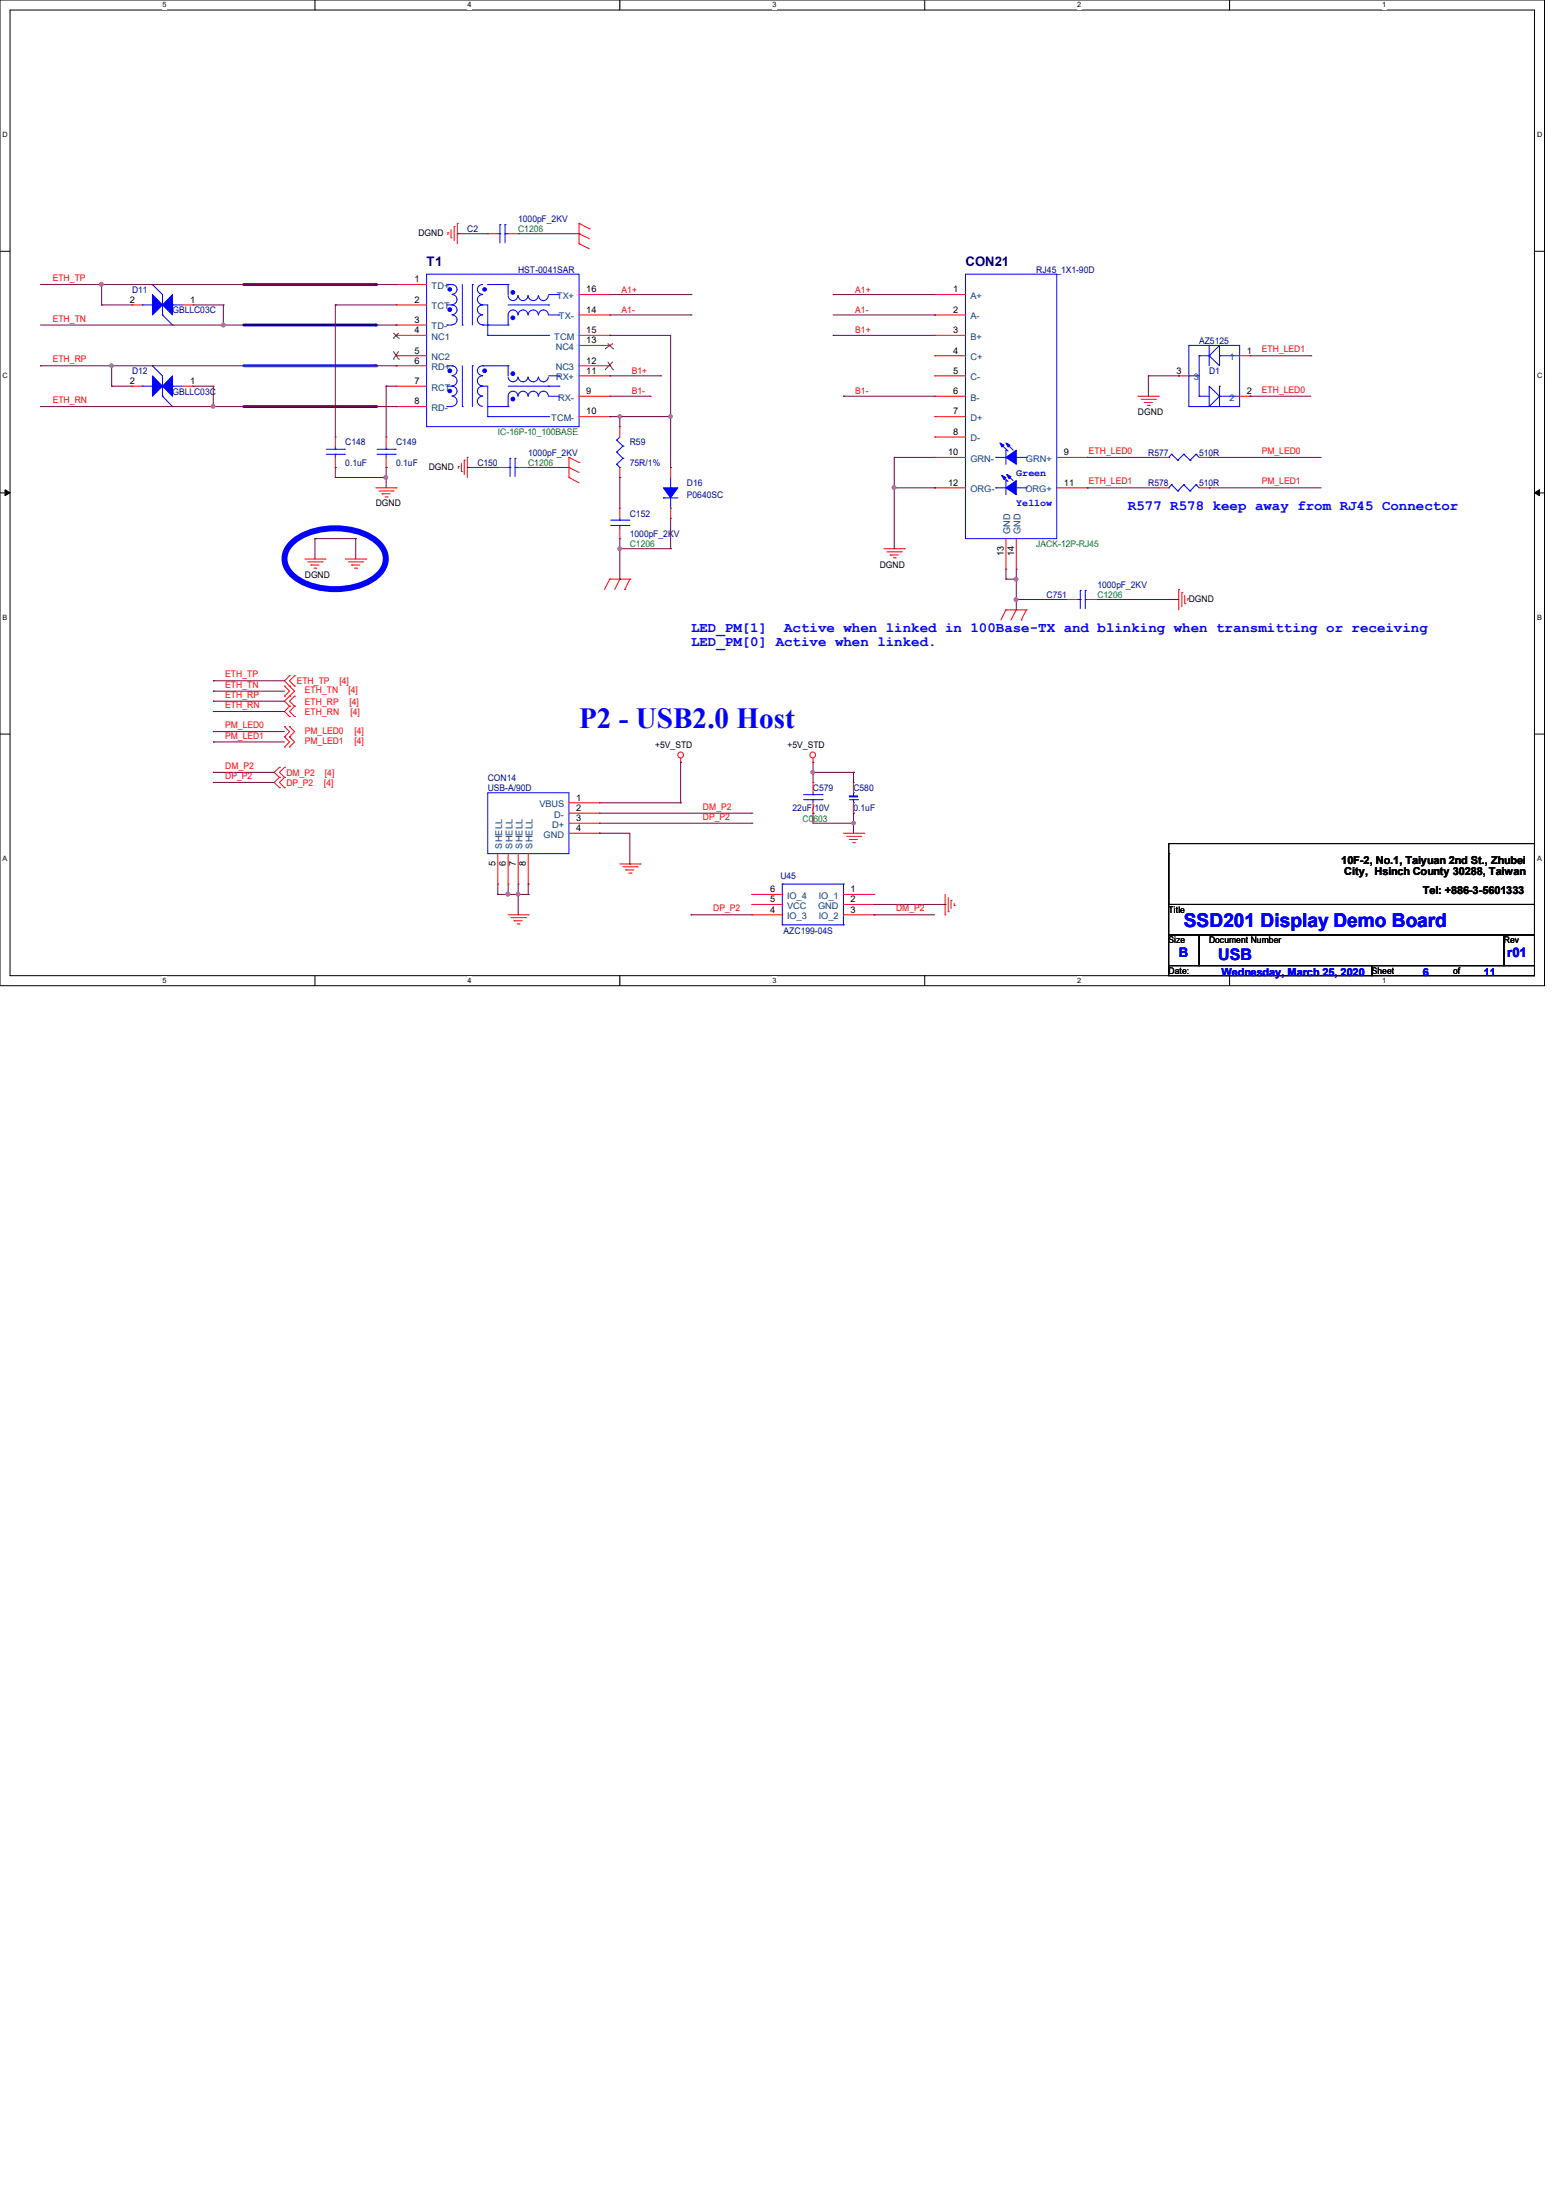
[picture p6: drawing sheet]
<svg xmlns="http://www.w3.org/2000/svg" width="210mm" height="297mm" viewBox="0 0 210 297" stroke-linecap="round" stroke-linejoin="round" font-family="sans-serif">
<path d="M0 0h208.4v133h-208.4zM1.4 1.4h205.7v130.3h-205.7z" fill="none" stroke="#000" stroke-width=".13"/>
<g fill="#fff">
<path d="M21.9 .1h.6v1.1h-.6z"/>
<path d="M21.9 131.8h.6v1.1h-.6z"/>
</g>
<path d="M42.5 0v1.4M42.5 131.7v1.3" fill="none" stroke="#000" stroke-width=".13"/>
<g fill="#fff">
<path d="M63.1 .1h.5v1.1h-.5z"/>
<path d="M63.1 131.8h.5v1.1h-.5z"/>
</g>
<path d="M83.7 0v1.4M83.7 131.7v1.3" fill="none" stroke="#000" stroke-width=".13"/>
<g fill="#fff">
<path d="M104.2 .1h.6v1.1h-.6z"/>
<path d="M104.2 131.8h.6v1.1h-.6z"/>
</g>
<path d="M124.8 0v1.4M124.8 131.7v1.3" fill="none" stroke="#000" stroke-width=".13"/>
<g fill="#fff">
<path d="M145.4 .1h.5v1.1h-.5z"/>
<path d="M145.4 131.8h.5v1.1h-.5z"/>
</g>
<path d="M165.9 0v1.4M165.9 131.7v1.3" fill="none" stroke="#000" stroke-width=".13"/>
<g fill="#fff">
<path d="M186.5 .1h.6v1.1h-.6z"/>
<path d="M186.5 131.8h.6v1.1h-.6z"/>
<path d="M.3 17.6h.8v1.1h-.8z"/>
<path d="M207.4 17.6h.8v1.1h-.8z"/>
<path d="M.3 50.2h.8v1.1h-.8z"/>
<path d="M207.4 50.2h.8v1.1h-.8z"/>
</g>
<path d="M0 33.9h1.4M207.1 33.9h1.3" fill="none" stroke="#000" stroke-width=".13"/>
<g fill="#fff">
<path d="M.3 82.8h.7v1.1h-.7z"/>
<path d="M207.4 82.8h.7v1.1h-.7z"/>
</g>
<path d="M0 66.5h1.4M207.1 66.5h1.3" fill="none" stroke="#000" stroke-width=".13"/>
<path d="M.7 66.1l.7 .4-.7 .4zM207.1 66.5l.7-.4v.8z" fill="#000" stroke="#000" stroke-width=".13"/>
<g fill="#fff">
<path d="M.3 115.3h.7v1.1h-.7z"/>
<path d="M207.4 115.3h.7v1.1h-.7z"/>
</g>
<path d="M0 99.1h1.4M207.1 99.1h1.3" fill="none" stroke="#000" stroke-width=".13"/>
<path d="M32.9 38.4h17.8" fill="none" stroke="#00f" stroke-width=".38"/>
<circle cx="50.7" cy="38.4" r=".19" fill="#00f"/>
<path d="M32.9 43.9h17.8" fill="none" stroke="#00f" stroke-width=".38"/>
<circle cx="50.7" cy="43.9" r=".19" fill="#00f"/>
<path d="M39.2 73.5a8.7 8.7 0 0 1 7.1-2.2 7.6 7.6 0 0 1 5 2.2 2.82 2.82 0 0 1-.5 4.3 9.9 9.9 0 0 1-11.1 0 2.85 2.85 0 0 1-.5-4.3z" fill="none" stroke="#00f" stroke-width=".8"/>
<path d="M32.9 49.4h17.8" fill="none" stroke="#00f" stroke-width=".38"/>
<circle cx="50.7" cy="49.4" r=".19" fill="#00f"/>
<path d="M32.9 54.9h17.8" fill="none" stroke="#00f" stroke-width=".38"/>
<circle cx="50.7" cy="54.9" r=".19" fill="#00f"/>
<g fill="none" stroke="#f00" stroke-width=".13">
<path d="M53.5 38.4h.1M53.5 38.4h4.1M60.5 31.4h.1M60.5 31.4v.3M60.9 32.1h.1M60.9 31v1.1M61.3 30.6h.1M61.3 30.6v1.9M61.7 30.1h.1M61.7 30.1v2.8M65.8 31.5h.1M65.8 31.5h1.4"/>
<path d="M68.6 31.5h1.3M69.9 31.5h.1M78.1 32.9h.1M78.1 30.1h.1M78.1 31.5h.1M78.1 32.9l1.4 .7M78.1 30.1v2.8M78.1 30.1l1.4 .8M78.1 31.5l1.4 .7M78.1 39.8h4.2M79.5 30.9h.1M82.3 39.8h.1"/>
<path d="M126.2 39.8h.1M126.2 39.8h4.1M17.8 52.1h.1M17.8 41.1h.1M17.8 52.1h1.4M17.8 41.1h1.4M24.7 52.1h1.3M24.7 41.1h1.3M26 52.1h.1M26 41.1h.1M45.3 59h.1M45.3 59v1.3"/>
<path d="M52.1 59h.1M52.1 59v1.3M53.5 41.1h.1M53.5 43.9h.1M53.5 45.3h.1M53.5 48h.1M53.5 49.4h.1M53.5 52.1h.1M53.5 54.9h.1M53.5 52.1h4.1M53.5 41.1h4.1M53.5 43.9h4.1"/>
<path d="M53.5 45.3h4.1M53.5 48h4.1M53.5 49.4h4.1M53.5 54.9h4.1M78.1 53.5h4.2M78.1 45.3h4.2M78.1 49.4h4.2M78.1 56.2h4.2M78.1 50.7h4.2M78.1 46.6h4.2M78.1 42.5h4.2M82.3 53.5h.1"/>
<path d="M82.3 56.2h.1M82.3 50.7h.1M82.3 49.4h.1M82.3 46.6h.1M82.3 42.5h.1M82.3 45.3h.1M83.7 57.6h.1M83.7 57.6v1.4M126.2 42.5h.1M126.2 45.3h.1M126.2 48h.1M126.2 50.7h.1"/>
<path d="M126.2 53.5h.1M126.2 56.2h.1M126.2 59h.1M126.2 53.5h4.1M126.2 45.3h4.1M126.2 48h4.1M126.2 56.2h4.1M126.2 50.7h4.1M126.2 42.5h4.1M126.2 59h4.1M153.6 53.5h2.7M154 53.9h1.9"/>
<path d="M154.4 54.3h.1M154.4 54.3h1.1M154.9 54.7h.2M155.1 54.7h.1M155.9 53.9h.1M156.3 53.5h.1M159.1 50.7h.1M159.1 50.7h1.3M167.3 53.5h1.4M167.3 48h1.4M168.7 53.5h.1M168.7 48h.1"/>
<path d="M41.1 75.4h2.8M41.5 75.8h2M42 76.2h.1M42 76.2h1.1M42.4 76.7h.2M42.6 76.7h.1M43.5 75.8h.1M43.9 75.4h.1M45.3 63.1h.1M45.3 61.7v1.4M46.6 75.4h2.8M47 75.8h1.9"/>
<path d="M47.5 76.2h.1M47.5 76.2h1.1M47.8 76.7h.3M48.1 76.7h.1M48.9 75.8h.1M49.4 75.4h.1M50.7 65.8h2.8M51.1 66.3h1.9M51.6 66.6h.1M51.6 66.6h1.1M52 67.1h.2M52.1 63.1h.1"/>
<path d="M52.1 61.7v1.4M52.2 67.1h.1M53 66.3h.1M53.5 65.8h.1M61.8 62.9h.1M61.8 62.9v.3M62.3 63.6h.1M62.3 62.5v1.1M62.7 62.1h.1M62.7 62.1v2M63.1 61.7h.1M63.1 61.7v2.7"/>
<path d="M67.2 63.1h.1M67.2 63.1h1.4M69.9 63.1h1.4M71.3 63.1h.1M76.8 64.4h.1M76.8 61.7h.1M76.8 63.1h.1M76.8 64.4l1.3 .8M76.8 61.7v2.7M76.8 61.7l1.3 .7M76.8 63.1l1.3 .7M78.1 62.4h.1"/>
<path d="M82.3 78.1h.1M82.3 78.1l-.7 1.4M82.3 78.1h2.7M83.7 78.1h.1M83.7 64.4h.1M83.7 68.6h.1M83.7 72.7h.1M83.7 78.1l-.7 1.4M83.7 63.1v1.3M83.7 68.6v1.3M83.7 71.3v1.4M84.3 79.5h.1"/>
<path d="M85 78.1h.1M85 78.1l-.7 1.4M90.5 63.1h.1M90.5 69.9h.1M90.5 63.1v1.3M90.5 68.6v1.3M119.3 74h2.7M119.7 74.5h1.9M120.1 74.9h.1M120.1 74.9h1.1M120.6 75.3h.2M120.8 75.3h.1"/>
<path d="M121.6 74.5h.1M122 74h.1M126.2 61.7h.1M126.2 65.8h.1M126.2 65.8h4.1M126.2 61.7h4.1M135.8 76.8h.1M135.8 72.7v4.1M137.2 76.8h.1M137.2 72.7v4.1M142.6 65.8h4.1M142.6 61.7h4.1"/>
<path d="M146.7 61.7h.1M146.7 65.8h.1M156.3 65.8h.1M156.3 61.7h.1M156.3 65.8h1.4M156.3 61.7h1.4M159.1 79.5h.1M159.1 79.5v2.8M159.5 80h.1M159.5 80v1.9M161.8 65.8h1.4M161.8 61.7h1.4"/>
<path d="M163.2 65.8h.1M163.2 61.7h.1M38.4 92.6h.1M38.4 93.9h.1M38.4 98h.1M38.4 99.4h.1M38.4 92.6l.7 .7-.7 .6M38.4 98l.7 .7-.7 .7M38.4 99.4l.7 .7-.7 .7M39.1 91.2h.1M39.1 92.6h.1M39.1 93.9h.1"/>
<path d="M39.1 95.3h.1M39.1 96.7h.1M39.1 98h.1M39.1 99.4h.1M39.1 91.2l-.7 .7 .7 .7M39.1 92.6l.7 .7-1.4 1.3 .7 .7M39.1 95.3l-.7 .7 .7 .7M39.1 98l.7 .7-.7 .7M39.1 99.4l.7 .7-.7 .7M39.8 92.6h.1M39.8 91.2h.1M39.8 93.9h.1"/>
<path d="M39.8 95.3h.1M39.8 96.7h.1M39.8 91.2l-.7 .7 .7 .7M39.8 93.9l-.7 .7 .7 .7M39.8 95.3l-.7 .7 .7 .7M135.8 82.3h.1M135.8 82.3l-.7 1.4M135.8 82.3h2.7M137.2 82.3h.1M137.2 82.3l-.8 1.4M137.8 83.7h.1M138.5 82.3h.1"/>
<path d="M138.5 82.3l-.7 1.4M144 80.9h.1M144 80.9h1.4M146.7 80.9h1.4M148.1 80.9h.1M159.9 81.4h.1M159.9 80.3v1.1M160.3 80.8h.1M160.3 80.8v.2M37.7 103.5h.1M37.7 104.9h.1M37.7 106.3h.1"/>
<path d="M37.7 103.5l-.7 .7 .7 .7M37.7 104.9l-.7 .7 .7 .7M38.4 104.9h.1M38.4 103.5h.1M38.4 106.3h.1M38.4 100.8h.1M38.4 103.5l-.7 .7 .7 .7M38.4 104.9l-.7 .7 .7 .7M39.1 100.8h.1M67.2 119.3h.1M67.2 115.2v4.1M68.6 119.3h.1"/>
<path d="M68.6 115.2v4.1M69.9 119.3h.1M69.9 115.2v4.1M71.3 119.3h.1M71.3 115.2v4.1M76.8 112.4h4.1M76.8 108.3h4.1M76.8 111.1h4.1M76.8 109.7h4.1M80.9 108.3h.1M80.9 111.1h.1M80.9 109.7h.1"/>
<path d="M80.9 112.4h.1M83.7 116.6h2.7M84.1 117h1.9M84.5 117.4h.1M84.5 117.4h1.1M84.9 117.8h.3M85.2 117.8h.1M86 117h.1M86.4 116.6h.1M91.9 102.9h.1M91.9 102.3v.6M109.7 102.9h.1"/>
<path d="M109.7 105.6h.1M109.7 109.7h.1M109.7 102.3v.6M109.7 105.6v1.4M109.7 108.3v1.4M113.8 112.4h2.8M114.3 112.9h1.9M114.6 113.3h.1M114.6 113.3h1.1M115.1 113.7h.2M115.2 105.6h.1M115.2 109.7h.1"/>
<path d="M115.2 105.6v1.4M115.2 108.3v1.4M115.3 113.7h.1M116.2 112.9h.1M116.6 112.4h.1M68.6 123.4h2.7M69 123.8h1.9M69.4 124.2h.1M69.4 124.2h1.1M69.8 124.7h.3M70.1 124.7h.1M70.9 123.8h.1"/>
<path d="M71.3 123.4h.1M101.5 123.4h.1M101.5 122h.1M101.5 120.7h.1M101.5 123.4h4.1M101.5 120.7h4.1M101.5 122h4.1M113.8 123.4h4.1M113.8 120.7h4.1M113.8 122h4.1M117.9 120.7h.1M117.9 122h.1"/>
<path d="M117.9 123.4h.1M127.6 123.4h.1M127.6 120.7v2.7M128 123h.1M128 121.1v1.9M128.4 121.5h.1M128.4 121.5v1.1M128.8 122.2h.1M128.8 121.9v.3"/>
<circle cx="91.9" cy="101.9" r=".39"/>
<circle cx="109.7" cy="101.9" r=".39"/>
</g>
<path d="M157.7 113.8h49.4v8.2h-49.4zM157.7 115.2h.1M157.7 115.2v6.8M157.7 122h49.4v4.2h-49.4zM157.7 126.2h4.1v4.1h-4.1zM157.7 130.3h27.5v1.4h-27.5zM161.8 126.2h41.2v4.1h-41.2zM185.2 130.3h21.9v1.4h-21.9zM203 126.2h4.1v4.1h-4.1z" fill="none" stroke="#000" stroke-width=".13"/>
<g fill="none" stroke="#00f" stroke-width=".13">
<path d="M20.6 38.4h.1M20.6 38.4l1.3 1.4v2.7M57.6 37h20.5v20.6h-20.5zM60.3 38.4h.7M61 38.4a.66 .66 0 0 1 .7 .7 .66 .66 0 0 1-.7 .6M61 38.4h.1M61 39.8a.68 .68 0 0 1 .7 .6 .68 .68 0 0 1-.7 .7M62.4 38.4v5.5M63.8 38.4h.1M63.8 38.4v5.5M65.2 38.4a.66 .66 0 0 0-.8 .7 .66 .66 0 0 0 .7 .6M65.2 39.8a.68 .68 0 0 0-.8 .6 .68 .68 0 0 0 .7 .7"/>
<path d="M65.8 38.4h.1M65.8 38.4h2.8M67.2 31.5h.3M67.5 31.5h.1M67.5 30.3h.1M67.5 30.3v2.5M68.2 30.3h.1M68.2 31.5h.1M68.2 31.5h.4M68.2 30.3v2.5M68.6 39.9a.66 .66 0 0 0 .6 .7 .66 .66 0 0 0 .7-.7M68.6 38.4h.1"/>
<path d="M68.6 38.4v1.4M69.9 39.9a.66 .66 0 0 0 .7 .7 .66 .66 0 0 0 .6-.7M71.3 39.9a.68 .68 0 0 0 .7 .7 .68 .68 0 0 0 .6-.7M72.7 39.9a.66 .66 0 0 0 .6 .7 .66 .66 0 0 0 .7-.7M74 39.8h1.4M75.4 39.8h.1M130.3 37h12.3v35.7h-12.3zM19.2 52.1h.1M19.2 41.1h.1M19.2 52.1h2.7M19.2 41.1h2.7M20.6 49.4h.1"/>
<path d="M20.6 49.4l1.3 1.3v2.8M21.9 53.5h.1M21.9 42.5h.1M21.9 53.5l1.4 1.4M21.9 42.5l1.4 1.4M23.3 52.1h.1M23.3 54.9h.1M23.3 41.1h.1M23.3 43.9h.1M23.3 52.1h1.4M23.3 41.1h1.4M60.3 43.9h.1"/>
<path d="M60.3 54.9h.1M60.3 52.1h.7M60.3 41.1h.7M60.3 49.4h.7M60.3 43.9h.7M60.3 54.9h.7M61 41.1a.66 .66 0 0 1 .7 .7 .66 .66 0 0 1-.7 .7M61 53.5a.68 .68 0 0 1 .7 .6 .68 .68 0 0 1-.7 .7M61 52.1h.1M61 49.4h.1M61 50.7a.68 .68 0 0 1 .7 .7 .68 .68 0 0 1-.7 .7M61 49.4a.66 .66 0 0 1 .7 .6 .66 .66 0 0 1-.7 .7"/>
<path d="M61 42.5a.66 .66 0 0 1 .7 .7 .66 .66 0 0 1-.7 .6M61 52.1a.66 .66 0 0 1 .7 .7 .66 .66 0 0 1-.7 .6M61 41.1h.1M62.4 43.9h.1M62.4 54.9h.1M62.4 49.4v5.5M63.8 49.4h.1M63.8 49.4v5.5M64.9 52.1h.1M64.9 41.1h.1M64.9 52.1h.9v4.1M64.9 41.1h.9v4.2"/>
<path d="M65.2 49.4a.66 .66 0 0 0-.8 .6 .66 .66 0 0 0 .7 .7M65.2 42.5a.66 .66 0 0 0-.8 .7 .66 .66 0 0 0 .7 .6M65.2 53.5a.68 .68 0 0 0-.8 .6 .68 .68 0 0 0 .7 .7M65.2 41.2a.66 .66 0 0 0-.8 .6 .66 .66 0 0 0 .7 .7M65.2 52.1a.66 .66 0 0 0-.8 .7 .66 .66 0 0 0 .7 .6M65.2 43.9h.1M65.2 50.7a.68 .68 0 0 0-.8 .7 .68 .68 0 0 0 .7 .7M65.2 49.4h.1M65.2 49.4h3.4M65.2 43.9h3.4M65.8 43.9h.1M65.8 54.9h.1"/>
<path d="M65.8 56.2h.1M65.8 45.3h.1M65.8 54.9h2.8M65.8 56.2h8.2M65.8 45.3h8.2M68.6 54.9h.1M68.6 49.4h.1M68.6 43.9h.1M68.6 52.1h6.8M68.6 41.1h5.4M68.6 49.4v1.3M69.9 53.5a.66 .66 0 0 0-.7-.7 .66 .66 0 0 0-.6 .7v1.4"/>
<path d="M69.9 50.9a.66 .66 0 0 1-.7 .6 .66 .66 0 0 1-.6-.6M69.9 42.5a.66 .66 0 0 0-.7-.7 .66 .66 0 0 0-.6 .7v1.4M69.9 42.5a.66 .66 0 0 1 .7-.7 .66 .66 0 0 1 .6 .7M69.9 53.5a.66 .66 0 0 1 .7-.7 .66 .66 0 0 1 .6 .7M71.2 50.9a.66 .66 0 0 1-.6 .6 .66 .66 0 0 1-.7-.6M71.3 53.5a.68 .68 0 0 1 .7-.7 .68 .68 0 0 1 .6 .7M71.3 42.5a.68 .68 0 0 1 .7-.7 .68 .68 0 0 1 .6 .7M72.6 50.9a.68 .68 0 0 1-.6 .6 .68 .68 0 0 1-.7-.6M72.7 53.5a.66 .66 0 0 1 .6-.7 .66 .66 0 0 1 .7 .7M72.7 42.5a.66 .66 0 0 1 .6-.7 .66 .66 0 0 1 .7 .7M74 50.9a.66 .66 0 0 1-.7 .6 .66 .66 0 0 1-.6-.6M74 41.1h.1"/>
<path d="M74 52.1h.1M74 56.2h.1M74 45.3h.1M74 50.7h1.4M74 42.5h1.4M74 53.5h1.4M75.4 52.1h.1M75.4 50.7h.1M75.4 42.5h.1M75.4 53.5h.1M83.2 59.4h.1M83.2 59.4l.9 .8"/>
<path d="M83.7 59l-.5 .4M135.9 59.9h.1M135.9 59.9l.8 .8M160.4 46.6h6.9v8.3h-6.9zM160.4 50.7h.1M160.4 50.7h1.4M161.8 53.5h.1M161.8 48h.1M161.8 53.5h1.4M161.8 48h1.4M161.8 48v5.5M163.2 52.1l1.4 1.4-1.4 1.4z"/>
<path d="M163.2 48l1.4-1.4v2.8zM163.2 46.6h.1M163.2 48h.1M163.2 46.6v2.8M164.6 52.1h.1M164.6 53.5h.1M164.6 48h.1M164.6 53.5h2.7M164.6 52.1v2.8M164.6 48h2.7M44 61.3h2.5M44 60.6h2.5"/>
<path d="M45.3 60.6h.1M45.3 61.3h.1M45.3 60.3v.3M45.3 61.3v.4M46.5 61.3h.1M46.5 60.6h.1M50.9 61.3h2.4M50.9 60.6h2.4M52.1 60.6h.1M52.1 61.3h.1M52.1 60.3v.3M52.1 61.3v.4"/>
<path d="M53.3 61.3h.1M53.3 60.6h.1M68.6 63.1h.2M68.8 63.1h.1M68.8 61.8h.1M68.8 61.8v2.5M69.5 61.8h.1M69.5 63.1h.1M69.5 63.1h.4M69.5 61.8v2.5M82.4 70.9h2.5M82.4 70.2h2.5"/>
<path d="M83.2 61h.1M83.2 62.7h.1M83.2 61l.9 .8M83.2 62.7l.5 .4M83.7 63.1h.1M83.7 70.2h.1M83.7 70.9h.1M83.7 69.9v.3M83.7 70.9v.4M84.1 60.2h.1M84.1 61.8h.1M84.1 60.2l-.9 .8"/>
<path d="M84.1 61.8l-.9 .9M84.9 70.9h.1M84.9 70.2h.1M89.5 67.2h.1M89.5 67.2h2M90.5 65.8h.1M90.5 68.6h.1M90.5 64.4v1.4M90.5 67.2v1.4M134.4 65.8h.1M134.4 61.7h.1M134.4 65.8h1.4"/>
<path d="M134.4 61.7h1.4M135.2 60.1h.1M135.2 64.2h.1M135.2 60.1l.9 .8M135.2 64.2l.9 .8M135.8 60.7h.1M135.8 64.9h.1M135.8 60.7v2M135.8 64.9v1.9M135.9 64.1h.1M135.9 64.1l.8 .8M137.2 65.8h1.3"/>
<path d="M137.2 61.7h1.3M138.5 65.8h.1M138.5 61.7h.1M145.8 79.7h.1M145.8 79.7v2.4M146.5 79.7h.1M146.5 79.7v2.4M157.7 65.8h.1M157.7 61.7h.1M158.1 65.4h.1M158.1 61.3h.1M158.1 65.4l.9 .9"/>
<path d="M158.1 65.4l-.4 .4M158.1 61.3l.9 .8M158.1 61.3l-.4 .4M159 66.3h.1M159 62.1h.1M159.8 65.4h.1M159.8 61.3h.1M159.8 65.4l.8 .9M159.8 65.4l-.8 .9M159.8 61.3l.8 .8M159.8 61.3l-.8 .8M160.6 66.3h.1"/>
<path d="M160.6 62.1h.1M161.4 65.4h.1M161.4 61.3h.1M161.4 65.4l.4 .4M161.4 65.4l-.8 .9M161.4 61.3l.4 .4M161.4 61.3l-.8 .8M145.4 80.9h.4M145.8 80.9h.1M146.5 80.9h.1M146.5 80.9h.2M65.8 107h11v8.2h-11z"/>
<path d="M105.6 119.3h.1M105.6 119.3h8.2M105.6 119.3v5.5M108.5 107.9h2.5M108.5 107.2h2.5M109.7 107.2h.1M109.7 107.9h.1M109.7 107v.2M109.7 107.9v.4M111 107.9h.1M111 107.2h.1M113.8 119.3h.1"/>
<path d="M113.8 119.3v5.5M114.6 107.9h1.1M115.2 108.3h.1M115.2 107h.1M115.2 107v.4M115.2 107.9v.4M115.7 107.9h.1M105.6 124.8h.1M105.6 124.8h8.2M113.8 124.8h.1"/>
</g>
<g fill="#00f" stroke="#00f" stroke-width=".13">
<path d="M23.3 50.7v2.8l-1.4-1.4z"/>
<path d="M20.6 50.7l1.3 1.4-1.3 1.4z"/>
<path d="M23.3 39.8v2.7l-1.4-1.4z"/>
<path d="M20.6 39.8l1.3 1.3-1.3 1.4z"/>
<path d="M114.6 107.4h1.1v.1h-1.1z" fill-rule="evenodd"/>
<path d="M135.8 61.7l1.4-1v2z" fill-rule="evenodd"/>
<path d="M135 59.8l.5 .3-.3 .2z" fill-rule="evenodd"/>
<path d="M135.8 59.8l.5 .3-.2 .2z" fill-rule="evenodd"/>
<path d="M135.8 65.8l1.4-.9v1.9z" fill-rule="evenodd"/>
<path d="M135.2 64.2l.6 .2-.3 .3z" fill-rule="evenodd"/>
<path d="M135.9 64.1l.5 .2-.2 .3z" fill-rule="evenodd"/>
<path d="M89.5 65.8h2l-1 1.4z" fill-rule="evenodd"/>
<circle cx="60.7" cy="39.1" r=".24"/>
<circle cx="65.4" cy="39.1" r=".24"/>
<circle cx="60.7" cy="50" r=".25"/>
<circle cx="60.7" cy="52.8" r=".24"/>
<circle cx="60.7" cy="41.8" r=".25"/>
<circle cx="65.4" cy="50" r=".25"/>
<circle cx="69.2" cy="39.5" r=".25"/>
<circle cx="69.2" cy="42.9" r=".25"/>
<circle cx="69.2" cy="50.4" r=".25"/>
<circle cx="69.2" cy="53.8" r=".25"/>
</g>
<g fill="none" stroke="#804000" stroke-width=".13">
<path d="M53.1 45.6h.1M53.1 48.5h.1M53.1 44.9l.7 .7M53.1 47.4l.7 1.1M53.8 45.6h.1M53.8 48.5h.1M53.8 44.9l-.7 .7M53.8 47.4l-.7 1.1M81.7 49.9h.1M81.7 47.1h.1M82 48.8l.7 1.1M82 46.4l.7 .7"/>
<path d="M82.7 49.9h.1M82.7 47.1h.1M82.7 48.8l-1 1.1M82.7 46.4l-1 .7"/>
</g>
<g fill="none" stroke="#800040" stroke-width=".13">
<path d="M5.5 38.4h48M13.7 38.4h.1M13.7 38.4v2.7M53.5 38.4h.1M61.7 31.5h.1M61.7 31.5h4.1M69.9 31.5h8.2M78.1 31.5h.1M82.3 39.8h11M93.3 39.8h.1M112.4 39.8h.1M112.4 39.8h13.8"/>
<path d="M5.5 49.4h.1M5.5 54.9h.1M5.5 43.9h48M5.5 49.4h48M5.5 54.9h48M13.7 41.1h.1M13.7 41.1h4.1M15.1 52.1h.1M15.1 49.4h.1M15.1 52.1h2.7M15.1 49.4v2.7M26 41.1h4.1"/>
<path d="M26 52.1h2.8M28.8 52.1h.1M28.8 54.9h.1M28.8 52.1v2.8M30.1 43.9h.1M30.1 41.1h.1M30.1 41.1v2.8M45.3 41.1h.1M45.3 41.1h8.2M45.3 41.1v17.9M52.1 52.1h.1M52.1 52.1h1.4"/>
<path d="M52.1 52.1v6.9M53.5 49.4h.1M53.5 54.9h.1M53.5 43.9h.1M82.3 56.2h.1M82.3 45.3h.1M82.3 45.3h8.2v17.8M82.3 56.2h8.2M82.3 42.5h11M82.3 50.7h6.9M82.3 53.5h5.5M83.7 56.2h.1"/>
<path d="M83.7 56.2v1.4M87.8 53.5h.1M89.2 50.7h.1M90.5 56.2h.1M93.3 42.5h.1M112.4 45.3h.1M112.4 45.3h13.8M112.4 42.5h13.8M113.8 53.5h.1M113.8 53.5h12.4M126.2 42.5h.1M155 50.7h.1"/>
<path d="M155 50.7h4.1M155 50.7v2.8M159.1 50.7h.1M168.7 53.5h.1M168.7 53.5h8.2M168.7 48h8.2M176.9 48h.1M42.5 72.7h.1M42.5 72.7h5.5M42.5 72.7v2.7M45.3 63.1h.1M45.3 64.4h.1"/>
<path d="M45.3 63.1v1.3M45.3 64.4h6.8M48 72.7h.1M48 72.7v2.7M52.1 63.1h.1M52.1 64.4h.1M52.1 63.1v2.7M63.1 63.1h.1M63.1 63.1h4.1M71.3 63.1h.1M71.3 63.1h5.5M83.7 64.4h.1"/>
<path d="M83.7 74h.1M83.7 78.1h.1M83.7 64.4v4.2M83.7 72.7v5.4M83.7 74h6.8M90.5 74h.1M90.5 63.1h.1M90.5 69.9v4.1M120.7 61.7h.1M120.7 65.8h.1M120.7 74h.1M120.7 61.7h5.5"/>
<path d="M120.7 65.8h5.5M120.7 61.7v12.3M126.2 65.8h.1M135.8 78.1h.1M135.8 76.8v1.3M135.8 78.1h1.4M137.2 78.1h.1M137.2 76.8v5.5M146.7 61.7h.1M146.7 65.8h.1M146.7 61.7h9.6M146.7 65.8h9.6"/>
<path d="M163.2 61.7h.1M163.2 65.8h.1M163.2 61.7h15.1M163.2 65.8h15.1M28.8 91.9h.1M28.8 93.3h.1M28.8 94.6h.1M28.8 96h.1M28.8 98.7h.1M28.8 91.9h9.6M28.8 93.3h9.6M28.8 94.6h9.6"/>
<path d="M28.8 96h9.6M28.8 98.7h9.6M137.2 80.9h.1M137.2 80.9h6.8M148.1 80.9h.1M148.1 80.9h11M28.8 104.2h.1M28.8 105.6h.1M28.8 100.1h.1M28.8 104.2h8.2M28.8 105.6h8.2M28.8 100.1h9.6"/>
<path d="M67.2 119.3v1.4M68.6 119.3v1.4M69.9 119.3v4.1M71.3 119.3h.1M71.3 119.3v1.4M80.9 112.4h.1M80.9 111.1h20.6M80.9 108.3h11M80.9 109.7h20.6M80.9 112.4h4.1v4.2M85 116.6h.1M91.9 102.9h.1"/>
<path d="M91.9 108.3h.1M91.9 102.9v5.4M101.5 109.7h.1M101.5 111.1h.1M109.7 102.9h.1M109.7 104.2h.1M109.7 109.7h.1M109.7 104.2h5.5M109.7 102.9v2.7M109.7 109.7v1.4h5.5M115.2 104.2h.1M115.2 109.7h.1"/>
<path d="M115.2 111.1h.1M115.2 104.2v1.4M115.2 109.7v2.7M67.2 120.7h.1M67.2 120.7h4.1M68.6 120.7h.1M69.9 120.7h.1M71.3 120.7h.1M93.3 123.4h.1M93.3 123.4h8.2M117.9 123.4h.1M117.9 122h9.7"/>
<path d="M117.9 123.4h8.3M127.6 122h.1"/>
</g>
<g fill="#f0f" stroke="#f0f" stroke-width=".13">
<circle cx="109.7" cy="104.2" r=".24"/>
<circle cx="115.2" cy="111.1" r=".24"/>
<circle cx="13.7" cy="38.4" r=".25"/>
<circle cx="90.5" cy="56.2" r=".23"/>
<circle cx="83.6" cy="56.2" r=".23"/>
<circle cx="52.1" cy="64.4" r=".25"/>
<circle cx="137.1" cy="80.9" r=".25"/>
<circle cx="137.1" cy="78.1" r=".25"/>
<circle cx="120.6" cy="65.8" r=".25"/>
<circle cx="68.5" cy="120.7" r=".25"/>
<circle cx="69.9" cy="120.6" r=".24"/>
<circle cx="15" cy="49.3" r=".23"/>
<circle cx="28.8" cy="54.8" r=".24"/>
<circle cx="30.1" cy="43.9" r=".25"/>
<circle cx="83.6" cy="74" r=".24"/>
</g>
<text font-size="3.9" fill="#00f" x="78.1" y="98.2">P2 - USB2.0 Host</text>
<text font-size="2.6" fill="#00f" x="159.8" y="125.1">SSD201 Display Demo Board</text>
<text font-size="2.2" fill="#00f" x="164.4" y="129.6">USB</text>
<g font-size="1.9" fill="#00f">
<text x="152.2" y="68.8">R577 R578 keep away from RJ45 Connector</text>
<text x="93.3" y="85.3">LED_PM[1]</text>
<text x="93.3" y="87.2">LED_PM[0] Active when linked.</text>
<text x="105.8" y="85.3">Active when linked in 100Base-TX and blinking when transmitting or receiving</text>
</g>
<g font-size="1.8" fill="#000080">
<text x="57.6" y="35.9">T1</text>
<text x="130.3" y="35.9">CON21</text>
</g>
<g font-size="1.8" fill="#00f">
<text x="159.1" y="129.2">B</text>
<text x="203.4" y="129.1">r01</text>
</g>
<g font-size="1.5">
<text x="181" y="116.5">10F-2, No.1, Taiyuan 2nd St., Zhubei</text>
<text x="181.4" y="118.1">City, Hsinch County 30288, Taiwan</text>
<text x="192" y="120.7">Tel: +886-3-5601333</text>
</g>
<g font-size="1.5" fill="#00f">
<text x="164.8" y="131.7">Wednesday, March 25, 2020</text>
<text x="192" y="131.7">6</text>
<text x="200.2" y="131.7">11</text>
</g>
<g font-size="1.4" fill="#00f">
<text x="137.2" y="64.2">Green</text>
<text x="137.2" y="68.3">Yellow</text>
</g>
<g font-size="1.2" fill="#000080">
<text x="69.9" y="29.9">1000pF_2KV</text>
<text x="63.1" y="31.3">C2</text>
<text x="17.8" y="39.5">D11</text>
<text x="69.9" y="36.8">HST-0041SAR</text>
<text x="139.9" y="36.8">RJ45_1X1-90D</text>
<text x="23.3" y="42.3">GBLLC03C</text>
<text x="161.8" y="46.4">AZ5125</text>
<text x="17.8" y="50.5">D12</text>
<text x="23.3" y="53.3">GBLLC03C</text>
<text x="163.2" y="50.5">D1</text>
<text x="46.6" y="60.1">C148</text>
<text x="46.6" y="62.9">0.1uF</text>
<text x="53.5" y="60.1">C149</text>
<text x="53.5" y="62.9">0.1uF</text>
<text x="64.4" y="62.9">C150</text>
<text x="71.3" y="61.5">1000pF_2KV</text>
<text x="85" y="60.1">R59</text>
<text x="85" y="62.9">75R/1%</text>
<text x="92.7" y="65.6">D16</text>
<text x="155" y="65.6">R578</text>
<text x="155" y="61.5">R577</text>
<text x="161.8" y="65.6">510R</text>
<text x="161.8" y="61.5">510R</text>
<text x="85" y="69.7">C152</text>
<text x="92.7" y="67.2">P0640SC</text>
<text x="85" y="72.4">1000pF_2KV</text>
<text x="141.3" y="80.7">C751</text>
<text x="148.1" y="79.3">1000pF_2KV</text>
<text x="65.8" y="105.4">CON14</text>
<text x="65.8" y="106.7">USB-A/90D</text>
<text x="109.7" y="106.7">C579</text>
<text x="115.2" y="106.7">C580</text>
<text x="107" y="109.5">22uF/10V</text>
<text x="115.2" y="109.5">0.1uF</text>
<text x="105.3" y="118.7">U45</text>
<text x="105.7" y="126.1">AZC199-04S</text>
</g>
<g font-size="1.2">
<text x="56.5" y="31.8">DGND</text>
<text x="17.5" y="40.9">2</text>
<text x="25.7" y="40.9">1</text>
<text x="55.9" y="38.1">1</text>
<text x="55.9" y="40.9">2</text>
<text x="79.1" y="39.5">16</text>
<text x="128.6" y="39.5">1</text>
<text x="55.9" y="43.6">3</text>
<text x="55.9" y="45">4</text>
<text x="55.9" y="47.7">5</text>
<text x="79.1" y="46.3">13</text>
<text x="79.1" y="42.2">14</text>
<text x="79.1" y="45">15</text>
<text x="128.6" y="42.2">2</text>
<text x="128.6" y="45">3</text>
<text x="128.6" y="47.7">4</text>
<text x="168.3" y="47.7">1</text>
<text x="17.5" y="51.8">2</text>
<text x="25.7" y="51.8">1</text>
<text x="55.9" y="49.1">6</text>
<text x="55.9" y="51.8">7</text>
<text x="79.1" y="53.2">9</text>
<text x="79.1" y="50.4">11</text>
<text x="79.1" y="49.1">12</text>
<text x="128.6" y="50.4">5</text>
<text x="128.6" y="53.2">6</text>
<text x="158.8" y="50.4">3</text>
<text x="168.3" y="53.2">2</text>
<text x="55.9" y="54.6">8</text>
<text x="79.1" y="55.9">10</text>
<text x="128.6" y="55.9">7</text>
<text x="128.6" y="58.7">8</text>
<text x="153.6" y="56">DGND</text>
<text x="57.9" y="63.4">DGND</text>
<text x="128" y="61.4">10</text>
<text x="128" y="65.5">12</text>
<text x="143.6" y="61.4">9</text>
<text x="143.6" y="65.5">11</text>
<text x="50.7" y="68.3">DGND</text>
<text x="41.1" y="77.9">DGND</text>
<text x="118.7" y="76.6">DGND</text>
<text x="135.5" y="75" transform="rotate(-90 135.5 75)">13</text>
<text x="136.9" y="75" transform="rotate(-90 136.9 75)">14</text>
<text x="160.4" y="81.2">DGND</text>
<text x="88.4" y="101">+5V_STD</text>
<text x="106.3" y="101">+5V_STD</text>
<text x="77.8" y="108">1</text>
<text x="77.8" y="110.8">3</text>
<text x="77.8" y="109.4">2</text>
<text x="77.8" y="112.1">4</text>
<text x="66.9" y="116.8" transform="rotate(-90 66.9 116.8)">5</text>
<text x="68.3" y="116.8" transform="rotate(-90 68.3 116.8)">6</text>
<text x="69.6" y="116.8" transform="rotate(-90 69.6 116.8)">7</text>
<text x="71" y="116.8" transform="rotate(-90 71 116.8)">8</text>
<text x="103.9" y="123.1">4</text>
<text x="103.9" y="121.8">5</text>
<text x="103.9" y="120.4">6</text>
<text x="114.8" y="120.4">1</text>
<text x="114.8" y="121.8">2</text>
<text x="114.8" y="123.1">3</text>
<text x="157.7" y="123.2">Title</text>
<text x="157.7" y="127.3">Size</text>
<text x="157.7" y="131.4">Date:</text>
<text x="163.2" y="127.3">Document Number</text>
<text x="185.1" y="131.4">Sheet</text>
<text x="196.1" y="131.4">of</text>
<text x="203" y="127.3">Rev</text>
</g>
<g font-size="1.2" fill="#008000">
<text x="69.9" y="31.3">C1206</text>
<text x="67.2" y="58.7">IC-16P-10_100BASE</text>
<text x="71.3" y="62.9">C1206</text>
<text x="85" y="73.8">C1206</text>
<text x="139.9" y="73.8">JACK-12P-RJ45</text>
<text x="148.1" y="80.7">C1206</text>
<text x="108.3" y="110.9">C0603</text>
</g>
<g font-size="1.2" fill="#f00">
<text x="7.1" y="37.9">ETH_TP</text>
<text x="83.9" y="39.5">A1+</text>
<text x="115.4" y="39.5">A1+</text>
<text x="7.1" y="43.4">ETH_TN</text>
<text x="83.9" y="42.2">A1-</text>
<text x="115.4" y="42.2">A1-</text>
<text x="115.4" y="45">B1+</text>
<text x="170.3" y="47.5">ETH_LED1</text>
<text x="7.1" y="48.9">ETH_RP</text>
<text x="85.3" y="50.5">B1+</text>
<text x="85.3" y="53.2">B1-</text>
<text x="115.4" y="53.2">B1-</text>
<text x="170.3" y="53">ETH_LED0</text>
<text x="7.1" y="54.4">ETH_RN</text>
<text x="147" y="61.3">ETH_LED0</text>
<text x="147" y="65.4">ETH_LED1</text>
<text x="170.3" y="61.3">PM_LED0</text>
<text x="170.3" y="65.4">PM_LED1</text>
<text x="30.4" y="91.4">ETH_TP</text>
<text x="30.4" y="92.8">ETH_TN</text>
<text x="30.4" y="94.1">ETH_RP</text>
<text x="30.4" y="95.5">ETH_RN</text>
<text x="40" y="92.3">ETH_TP</text>
<text x="41.1" y="93.6">ETH_TN</text>
<text x="41.1" y="95.1">ETH_RP</text>
<text x="45.8" y="92.3">[4]</text>
<text x="47" y="93.6">[4]</text>
<text x="47.2" y="95.1">[4]</text>
<text x="30.4" y="98.3">PM_LED0</text>
<text x="30.4" y="99.7">PM_LED1</text>
<text x="41.1" y="96.4">ETH_RN</text>
<text x="41.1" y="99.1">PM_LED0</text>
<text x="41.1" y="100.4">PM_LED1</text>
<text x="47.3" y="96.4">[4]</text>
<text x="47.8" y="99.1">[4]</text>
<text x="47.8" y="100.4">[4]</text>
<text x="30.4" y="103.8">DM_P2</text>
<text x="30.4" y="105.1">DP_P2</text>
<text x="38.6" y="104.7">DM_P2</text>
<text x="38.6" y="106">DP_P2</text>
<text x="43.7" y="106">[4]</text>
<text x="43.9" y="104.7">[4]</text>
<text x="94.9" y="109.3">DM_P2</text>
<text x="94.9" y="110.6">DP_P2</text>
<text x="96.3" y="123">DP_P2</text>
<text x="120.9" y="123">DM_P2</text>
</g>
<g font-size="1.2" fill="#004080">
<text x="58.2" y="39">TD+</text>
<text x="58.2" y="41.7">TCT</text>
<text x="75.1" y="40.3">TX+</text>
<text x="131" y="40.3">A+</text>
<text x="58.2" y="44.5">TD-</text>
<text x="58.2" y="45.8">NC1</text>
<text x="74.8" y="45.8">TCM</text>
<text x="75" y="47.2">NC4</text>
<text x="75.4" y="43.1">TX-</text>
<text x="131" y="43.1">A-</text>
<text x="131" y="45.8">B+</text>
<text x="58.2" y="48.6">NC2</text>
<text x="58.2" y="50">RD+</text>
<text x="58.2" y="52.7">RCT</text>
<text x="75" y="50">NC3</text>
<text x="75.1" y="51.3">RX+</text>
<text x="131" y="48.6">C+</text>
<text x="131" y="51.3">C-</text>
<text x="161.1" y="51.3">3</text>
<text x="165.9" y="48.6">1</text>
<text x="58.2" y="55.5">RD-</text>
<text x="74.4" y="56.8">TCM-</text>
<text x="75.4" y="54.1">RX-</text>
<text x="131" y="54.1">B-</text>
<text x="131" y="56.8">D+</text>
<text x="131" y="59.6">D-</text>
<text x="165.9" y="54.1">2</text>
<text x="131" y="62.3">GRN-</text>
<text x="138.5" y="62.3">GRN+</text>
<text x="131" y="66.4">ORG-</text>
<text x="138.4" y="66.4">ORG+</text>
<text x="136.3" y="72" transform="rotate(-90 136.3 72)">GND</text>
<text x="137.7" y="72" transform="rotate(-90 137.7 72)">GND</text>
<text x="72.8" y="108.9">VBUS</text>
<text x="73.4" y="113">GND</text>
<text x="74.5" y="111.7">D+</text>
<text x="74.8" y="110.3">D-</text>
<text x="67.8" y="114.5" transform="rotate(-90 67.8 114.5)">SHELL</text>
<text x="69.2" y="114.5" transform="rotate(-90 69.2 114.5)">SHELL</text>
<text x="70.5" y="114.5" transform="rotate(-90 70.5 114.5)">SHELL</text>
<text x="71.9" y="114.5" transform="rotate(-90 71.9 114.5)">SHELL</text>
<text x="106.3" y="124">IO_3</text>
<text x="106.3" y="122.6">VCC</text>
<text x="106.3" y="121.3">IO_4</text>
<text x="110.4" y="122.6">GND</text>
<text x="110.5" y="121.3">IO_1</text>
<text x="110.5" y="124">IO_2</text>
</g>
<g font-size="1">
<text x="21.9" y="1">5</text>
<text x="63.1" y="1">4</text>
<text x="104.2" y="1">3</text>
<text x="145.4" y="1">2</text>
<text x="186.5" y="1">1</text>
<text x=".3" y="18.5">D</text>
<text x="207.5" y="18.5">D</text>
<text x=".3" y="51">C</text>
<text x="207.5" y="51">C</text>
<text x=".3" y="83.6">B</text>
<text x="207.5" y="83.6">B</text>
<text x=".3" y="116.2">A</text>
<text x="207.5" y="116.2">A</text>
<text x="21.9" y="132.7">5</text>
<text x="63.1" y="132.7">4</text>
<text x="104.2" y="132.7">3</text>
<text x="145.4" y="132.7">2</text>
<text x="186.5" y="132.7">1</text>
</g>
</svg>
